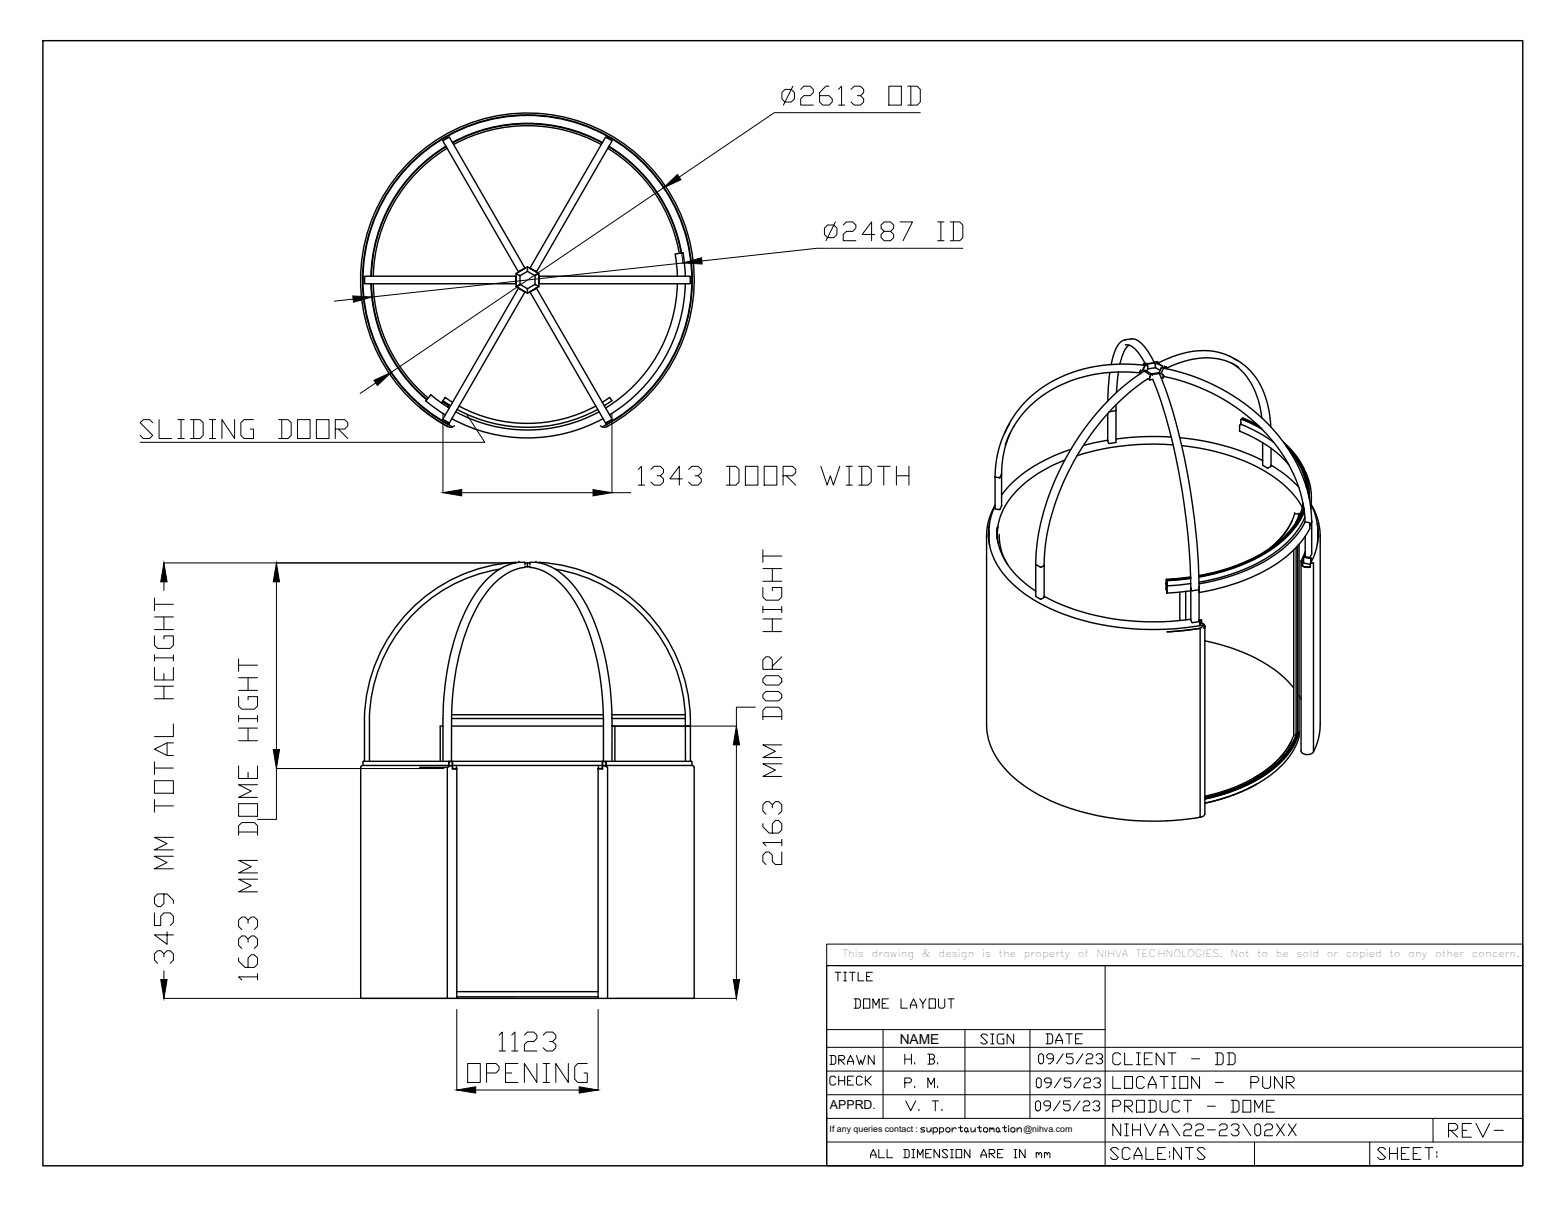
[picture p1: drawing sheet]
<svg xmlns="http://www.w3.org/2000/svg" width="279mm" height="216mm" viewBox="0 0 279 216" stroke-linecap="round" stroke-linejoin="round" font-family="sans-serif">
<!-- layer: 0 -->
<g fill="none" stroke="#000" stroke-width=".25">
<path d="M7.7 7.3h265v201.4h-265zM79.9 26.2a28 28 0 0 0-13.5 23.2M79.9 26.3a28 28 0 0 0-13.4 23.1M80.1 26.5a27.6 27.6 0 0 0-13.2 22.9M80.4 24.6l-1 .5M81 25.5a28 28 0 0 1 26.9 0M81.1 25.6a28 28 0 0 1 26.7 0M81.2 25.9a27.6 27.6 0 0 1 26.5 0M108.5 24.6l1.1 .5M108.8 26.5a27.6 27.6 0 0 1 12.9 18.8M109 26.3a28 28 0 0 1 13 19M109.1 26.2a28 28 0 0 1 13 19.1"/>
<path d="M65.3 49.5v1.2M66.4 50.8a28 28 0 0 0 10 20.8M66.5 50.8a28 28 0 0 0 10 20.7M66.9 50.8a27.6 27.6 0 0 0 9.8 20.4M92.4 50.7v.1M92.4 49.5h.1M92.4 49.4h-27l-.1 .2v1.1l.1 .1h27M92.4 49.6v1.1M92.4 50.8h.1M92.4 49.4h.1M92.5 49h-.1v2.3l.1-.1M92.5 51.2l-.1 .1 2.1 1.2v-.2"/>
<path d="M92.8 51.6l1.1 .6M92.9 51.6l-13.5 23.4v.1M92.9 51.6h.1M92.9 48.7h.1M92.9 48.6h.1M92.9 48.6l-.1 .1M93 49.3l.1 .1v1.5l-.6 .3M93 51l.1-.1 1.4 .8v.1M93.9 52.2h.1M93.9 48.1l-1 .5M94 48h.1M94 52.2h.1"/>
<path d="M94 52.2l-13.5 23.4-.1 .1M94 48l-13.5-23.4h-.1l-1 .5v.2l13.5 23.4M94.5 47.9v.7l-1.4 .8-.6-.4M94.5 47.9v-.1l-2.1 1.2h.1M94.5 47.9v-.1l2 1.2h-.1M94.5 48.5v.1l1.3 .8 .6-.4M94.5 51.8v.5M94.9 48h.1M94.9 48l13.5-23.4h.2l.9 .5 .1 .2-13.5 23.4M94.9 52.2v.1M95 48h.1M95 52.2h.1"/>
<path d="M95 52.2h-.1M95 48.1l1 .5M95.9 51l-.1-.1-1.3 .8v.1M95.9 51l.6 .3-2 1.2v-.2M95.9 49.3l-.1 .1v1.5l.1 .1M96 48.6l.1 .1M96 51.6l-1 .6M96 48.7h.1M96 51.6h.1M96.1 51.6l13.5 23.4-.1 .1-.9 .6-.2-.1-13.5-23.3M96.1 48.7h.1M96.1 51.6h.1"/>
<path d="M96.1 51.6h-.1M96.4 49h.1v2.3l-.1-.1M96.5 50.8h.1M96.5 49.5h.1M96.5 49.5v.1M96.5 49.6v-.2h27l.2 .2v1.1l-.2 .1h-27M96.5 50.7v.1M96.5 50.7h.1M96.5 49.6v1.1M121.3 50.8a26.9 26.9 0 0 1-12.8 22.2M122.3 45.2l.4 4.2M122.3 45.3l-1.4 .2 .4 3.9"/>
<path d="M122.7 50.8a28.3 28.3 0 0 1-13.5 23.5M123.7 49.5v1.2M75.2 72.9a29.9 29.9 0 0 1-1-44.7 29.9 29.9 0 0 1 44.5 4.5 29.9 29.9 0 0 1-9.9 43.6M80.4 76a29.5 29.5 0 0 1-8.7-44.6 29.5 29.5 0 0 1 45.5 0 29.5 29.5 0 0 1-8.6 44.6M80.9 74.9a28.3 28.3 0 0 0 27.1 0M81.6 73.7a26.9 26.9 0 0 0 25.7 0M81.9 73.3a26.4 26.4 0 0 0 25.2 0M82.2 72.7a25.7 25.7 0 0 0 24.5 0M107.5 76.2l.4 .2M107.9 76.4a29.5 29.5 0 0 0 9.5-44.9 29.5 29.5 0 0 0-45.9 0 29.5 29.5 0 0 0 9.5 44.9M108.4 75.8l.2 .2M108.8 76.3l-.9 .1"/>
<path d="M108.8 76.3h.1M109.2 71.2l-1.3 .8M109.2 71.2l.4 .6M109.6 75.1l-1.1 .6M109.6 71.7l-1.4 .9M180.8 75.8a18.1 18.1 0 0 0-2.6 9.6M180.9 77.6l-.3 .6a17.5 17.5 0 0 0-1.2 6.6M198.4 78.8l-4.4 1M198.4 79h.1M198.4 74v5M198.8 66.7l-.4 5.1M199.8 73.5h.1l-1.2 .2"/>
<path d="M199.9 72.5v6.7l-1.3 .2-.2-.4M200.3 66.6l-.3 3.7M201.4 60.9a3.4 3.4 0 0 0-1.9 2.6l-.5 1.8M201.5 60.8l1.1-.1a2.22 2.22 0 0 1 2.1 1 12.5 12.5 0 0 1 2.1 3.3M201.6 60.8h-.2M201.7 61.7a3.2 3.2 0 0 1 2.5 1.9l.9 1.5M201.7 61.7l-.1 .1M202.2 61.8l-.5 .5a6.7 6.7 0 0 0-1.1 2.9M204.2 66.7a25.2 25.2 0 0 0-18.7 5.1 17.6 17.6 0 0 0-5.5 7.9M204.2 66.6v.3M204.3 66.2l-.1 .4 .9-.3M204.7 66.2h.1"/>
<path d="M204.8 65.2l-.1 .2M204.9 65.1h-.1M204.9 65.1l.6 .4M205.1 65.4a26.1 26.1 0 0 0-19.9 5.1 18.8 18.8 0 0 0-5.3 7.1M205.1 65.5l-.4 .7M205.2 66.3l1 .6M205.4 65l-.5 .1M205.5 65.4l.1 .6M205.5 67.8l.4 .2M205.6 66h.1M205.6 66l-.2 .5M205.6 67.8a44.1 44.1 0 0 0-16.8 23 33.4 33.4 0 0 0-1.8 10.4v5.7"/>
<path d="M205.8 67.1l-.8-.6a43.1 43.1 0 0 0-15.7 18.7 39.6 39.6 0 0 0-3.8 15.8M206 68l.5-.1a103.9 103.9 0 0 1 6.5 30.4l.3 7M206.2 66.9l-.3 .6v.5M206.7 64.8l.5-.1 .3 .2M206.7 65l-1.2 .2M206.8 65l-.1-.1-1.1 .2-.1 .1M206.9 65.8h.1M206.9 65.8l-1.4 .2M206.9 65.8l.9 .5M206.9 65.4v.4M207.2 64.8l-.3 .6M207.3 65.1l1 .6"/>
<path d="M207.3 65.1h.1M207.3 65.1l.9 .5M207.6 66.7l.6 .4M207.7 66.9a107.4 107.4 0 0 1 6.8 31.4l.3 7.2M207.7 66.9l-1.2 .1-.1 .2M208 65.9l-.4 .8-1.4 .2M208.1 66.7l.3-.8a34.2 34.2 0 0 1 24 17.4 22.8 22.8 0 0 1 2.5 10.1M208.2 67l.1 .6-.3 .1M208.4 67.4a33.2 33.2 0 0 1 22.8 16.5 22 22 0 0 1 2.5 9.6M208.5 67.3l-.2 .3M208.6 65.5l.3 .3M209 65.8l-.2-.1-.9 .2"/>
<path d="M209 65.8v.2M209.8 78.2a50.2 50.2 0 0 0-9.9 .4M210.1 79.6a46.3 46.3 0 0 0-17.2 2M211.3 78.4a41.8 41.8 0 0 1 14.8 4M211.6 79.8a34.3 34.3 0 0 1 17.9 6.6l1.2 1.1a13.8 13.8 0 0 1 2.6 3.3M220.8 65.1a12.2 12.2 0 0 1 5.1 8.9l.1 .8M221 64.2a11.8 11.8 0 0 1 6.1 8.5l.5 3.7M221.7 64.6a11.8 11.8 0 0 0-10.9-1l-3.5 1.4M221.9 65.7a11 11 0 0 0-9.7-1l-3.2 1.2M222 76.2v1M222 77.2a22.1 22.1 0 0 1 8.8 6M222.3 75.9h.1"/>
<path d="M222.3 75.9l-.3 .3M222.5 75l3.3 1.6M222.6 74.8h.1M222.6 74.8l-.1 .1 3 1.4M222.6 75.1h.1M222.6 74.8l2.6 1.2M225.6 76.4l-3.1-1.4 3.1 1.4M226 76.8l-3.6-1.8-.2 .2v.7a27.2 27.2 0 0 1 5.9 3.3M226.1 79.2l.1 4.1M229.9 79.2a12.8 12.8 0 0 1 4.5 7.6M230.3 79.7a11.4 11.4 0 0 1 4 8.6M230.3 79.8a11.4 11.4 0 0 1 4 8.2"/>
<path d="M230.4 79.9a11.4 11.4 0 0 1 3.9 8.3M176.7 95.9v33.9a12.7 12.7 0 0 0 4.9 9.4 34.2 34.2 0 0 0 17.4 7.2 50.1 50.1 0 0 0 15.9-.1v-33.8M177.1 94.9l-.1 1M177.1 95.2l.1 1.6M177.1 96.9l.1 .7M177.2 93.8a11.5 11.5 0 0 0 3.7 10.3 30.5 30.5 0 0 0 15 7.4 50.2 50.2 0 0 0 19.8 .4v.5M178.2 90.4a11 11 0 0 0-1.5 5.8M178.2 90.6a10.4 10.4 0 0 0-1.1 5.3M178.5 94.5a11.4 11.4 0 0 0 4.2 9.1l2.8 2.2M178.6 95.7v.8M178.7 94.3l-.1 1.4M179 95.7a9.8 9.8 0 0 0 1.5 5.4"/>
<path d="M179.4 84.8v5.8l-.4 .6-.8-.1v-5.7M179.4 84.8l-.3 .7-.9-.1M190.7 82.4a20.7 20.7 0 0 0-10.8 8.5 9.7 9.7 0 0 0-1.2 6.2M191.8 80.4a24.7 24.7 0 0 0-12.4 8.2M226.2 83.3l.8 .5 .6-.3M227.6 83.4v.1M227.6 83.3a20.9 20.9 0 0 1 5 3.9M227.6 80.3v3.2M230.6 80.1a11.4 11.4 0 0 1 3.7 8M230.9 80.7a11.2 11.2 0 0 1 3.1 6.6M231.4 93.3a13.2 13.2 0 0 1-4 4.8M231.9 81.8a10.9 10.9 0 0 1 2.1 5.6"/>
<path d="M231.9 92a12.7 12.7 0 0 1-4.5 6.2M231.9 92h.8l-.6 1.6M231.9 92h.1M232.1 98v33.7h-.4v-33.3M232.2 93.3l-.1 .3M232.2 82.4l1.1 1.6 .7 2M232.4 97.7v34h.1l.2-.5M232.7 92.1h.1M232.7 92.1v.5M232.7 97.4v33.8M233.4 90.1l-.2 1.1-.5 1.2M233.5 90.6a14.8 14.8 0 0 1-7 8.1 33.2 33.2 0 0 1-11.8 4.3"/>
<path d="M233.5 99.8l1.2 .1M233.5 91a15.8 15.8 0 0 1-7.7 8.3 35.6 35.6 0 0 1-11.1 3.8 29 29 0 0 0 15.9-7.4 12.6 12.6 0 0 0 2.9-4.7M233.5 99.8l1.2 .2M233.6 91.1a16.6 16.6 0 0 1-8.6 8.7 36.1 36.1 0 0 1-10.3 3.4M233.6 91.1a16.2 16.2 0 0 1-8.1 8.5 36 36 0 0 1-10.8 3.7M233.6 91.2l-.6 1.5-.9 1.5M233.6 99.7h-.2l.1 1.1M233.6 99.7l1.2 .3M233.6 91.5a17 17 0 0 1-8.4 8.3 36.3 36.3 0 0 1-10.5 3.5M233.6 91.5l-.8 1.6-.7 1.2M233.7 92.6a17 17 0 0 1-8.1 8 35.5 35.5 0 0 1-10.9 3.6M233.7 93.5a19.3 19.3 0 0 1-9.7 8.2 38.4 38.4 0 0 1-9.2 2.8"/>
<path d="M233.7 93.5l.9 .1a2.14 2.14 0 0 1-.6 2 22.6 22.6 0 0 1-11 8.2 40.8 40.8 0 0 1-8.2 2.3M233.8 98.7l-.8 1.7 .2 .2M233.8 99.1l-.3 .6M233.8 84.5a10 10 0 0 1 1 5.2M234.4 86.8v2.2M234.5 88.1v1.1M234.6 94v.1M234.7 99.9l.1 .8M234.7 99.9l.1 .1v.7M234.8 90.3a10.8 10.8 0 0 1 1.6 5.9M234.8 90.4a10.6 10.6 0 0 1 1.2 5.6M234.9 89.8l-.1 1.3"/>
<path d="M234.9 88.9v1M234.9 93.4v5.7l-.4 .7-.7-.1v-3.7M234.9 93.4l-.3 .7M234.9 93.4h.1M235.9 93.7a10.3 10.3 0 0 1-1.2 7.2l.5-.1M236 94.9l.1 1M236 95.2l-.1 2.3M236.5 95.9v33.9a10.9 10.9 0 0 1-1.3 4.8v-33.8M89.5 101.9a27.8 27.8 0 0 0-23.3 26.7M92.4 100.7a28.7 28.7 0 0 0-27.1 27.9v7.7M92.4 100.7v.1M92.9 100.7a11.1 11.1 0 0 0-7.5 5.2 38.6 38.6 0 0 0-5.9 18.7l-.2 4v7.7"/>
<path d="M92.9 100.7l1-.1 .1 .2M92.9 100.7h.1M94 100.8h.5v.5M94 100.8v.3M94 101.5a10.5 10.5 0 0 0-7.2 5.1 36.4 36.4 0 0 0-5.6 16.9l-.3 5.1M94 101.4v.1M94.5 101.3v.2h-.5M94.5 100.9v-.1h.4v.3M94.5 101.3v.2h.4M94.9 101.5a10.2 10.2 0 0 1 6.7 4.4 32.1 32.1 0 0 1 5.6 13.8l.7 5.1 .2 3.8M94.9 101.4v.1M96 100.7a11.1 11.1 0 0 1 7.5 5.2 38.6 38.6 0 0 1 5.9 18.7l.2 4"/>
<path d="M96 100.7l-1-.1-.1 .2M96 100.7h.1M96.5 100.8a28.5 28.5 0 0 1 27.1 27.8M99.4 101.9a27.8 27.8 0 0 1 23.4 26.7M185.5 101l.8 .5M185.5 101v5.7M185.5 101v.1M185.5 106.7v.1M185.5 106.8l.9 .5 .6-.3M186.3 101.5h.2M187 101.3l-.5 .2M187 101.2v.1"/>
<path d="M187 106.9v.1M187 106.7a43.2 43.2 0 0 0 26.3 4.1M208.9 105.3l.1 .8M208.9 105.3v.2M208.9 104.4v.9M208.9 104.3h.1M208.9 104.4v.1M208.9 104.4l.1 .8M208.9 104.4h.1M208.9 104.4l.1 .7M208.9 105.5l.1 .7M208.9 103.7v.1"/>
<path d="M208.9 104.5h.1M208.9 103.7v.8M208.9 103.8v.1M208.9 103.8l4.4-.4-4.4 .5M208.9 104.6l.1 .1M208.9 104.6h.1M208.9 104.4l.1 .2M208.9 104.7h.1M209 104.1h.1M209 104h.1M209 104.8h.1M209 104.7h.1"/>
<path d="M209 104.5v.1M209 103.9v1M209 104.6h.1M209 104.8v.1M209 104.1v.1M209 104.3v.3M209 105v.2M209 105.2v1M211.3 106v5.1M212.4 105.9v5.1M213.2 103.3l-4.3 .4M213.3 103.5l-4.3 .4v.2"/>
<path d="M213.3 103.4l-4.4 .4M213.3 103.5l-4.4 .4M213.3 104.5l-4.3 .4M213.3 105.8l-4.3 .4M213.3 105.3v5.7l.2 .5 1.3-.2v-5.8M213.3 105.3l.2 .4 1.3-.2M213.3 105.3h.1M214.8 105v1.1M214.8 105v1M214.8 105.5l-.1 .1M214.8 110.9l.2 .5v.6M214.8 111.1l.1 .2"/>
<path d="M214.8 111h.4M214.9 111.3v.7M215 112.5h-.1M215.2 111.5a.54 .54 0 0 1 .5 .3 .54 .54 0 0 1 0 .6M215.2 111.5l-.2 .1M215.2 111l-.4 .1M215.2 111v.5M215.7 111.9l-.2 .1a1.62 1.62 0 0 1-1.5 .6l-5 .5 5.9-.6M215.8 112.2l-.1 .2M215.8 114.7a29.7 29.7 0 0 1 14.6 7l1.3 1.5M215.8 112.1v33.6a.8 .8 0 0 1-.9 .6M233 100.5v33.9a1.36 1.36 0 0 0 2.2 .2"/>
<path d="M233.2 100.6v.6a1.59 1.59 0 0 0 1.5 .3v-.6M233.5 100.6l-.3 .6a1.59 1.59 0 0 0 1.5 .3 1.59 1.59 0 0 1-1.5-.3zM233.5 100.1l-.3 .5M233.5 100.8l1.2 .2M235.2 100.8h.1M65.1 136.3l-.1 .1v.6M65.1 136.3h15.3M66.2 128.6v7.7M75.2 137.4h4.9M79.3 130h-.5v6.3M80.4 136.3v.7v-.6h.6v.6M80.4 136.3h.6v1.3"/>
<path d="M80.9 128.6v7.7M80.9 130h27.2M80.9 128.6h27.2M80.9 128h27.2M81 136.3h27M81 137h-16.1l-.3 .4v41.3h15.5M81 137l-.9 .4v41.3M81 137.5v.1M81 137h26.9M81.8 137v.6M81.8 137.6h-.8h.8v41.1M107.2 137v.6"/>
<path d="M107.9 137.6h-.8v41.1M108 136.3h.5l.1 .7M108 136.3l-.1 1.3M108.1 128.6v7.7M108.5 136.3h15.3M108.5 137v-.6h-.6v1.2h-.8M109.6 128.6h.1M109.6 130h14.1M109.6 128.6h13.1l.1 7.7M109.6 128h13.1M109.6 128.6v7.7M110.1 130v6.3"/>
<path d="M123.6 128h.1M123.7 128.6v7.7M123.8 136.3l.1 .1M123.9 136.4v.6M124.3 137.4l-.3-.4h-16.1l.9 .4v41.3M124.3 137.4v41.3h-44.2M231.3 132.7a17.7 17.7 0 0 1-9.3 7.8 33.3 33.3 0 0 1-6.2 2M231.7 131.6a15 15 0 0 1-7.2 7.7M231.9 133.1a18.6 18.6 0 0 1-9.5 7.9 32.5 32.5 0 0 1-6.6 2M232.1 132.5a17.9 17.9 0 0 1-9.4 8.3 34.4 34.4 0 0 1-6.9 2.2M232.1 131.7a15.9 15.9 0 0 1-7.9 8.1 32.6 32.6 0 0 1-8.4 3 27.3 27.3 0 0 0 13.5-6.7l1.4-1.6 1.1-2M232.1 131.6l.1-.2a14.9 14.9 0 0 1-7.3 8.1 32.1 32.1 0 0 1-9.1 3.3 32.7 32.7 0 0 0 8.9-3.2"/>
<path d="M232.2 131.4h.1M232.2 131.4l-.1 .2M232.2 131.4h.2M232.2 131.4a10.9 10.9 0 0 1-2.3 4.4M232.3 131.6h.1M232.4 131.7a15.5 15.5 0 0 1-7.5 7.9M232.5 131.7a15.4 15.4 0 0 1-7.7 8.1 33.1 33.1 0 0 1-9 3.2M232.5 131.7h.1M232.6 131.4l.1-.2a6.4 6.4 0 0 1-1.2 3.3 20.4 20.4 0 0 1-10.7 7.8l-2.4 .8-2.6 .7a33.7 33.7 0 0 0 9.2-3.4M232.7 124.5l.3 .7M232.7 131.2h.1M81.8 178.5h25.3"/>
<path d="M81.8 177.5h25.3"/>
</g>
<g fill="none" stroke="#000" stroke-width=".18">
<path d="M140.6 16h1.1l.6 .6v1.1l-.6 .6h-1.1l-.6-.6v-1.1zM142 15.4l-1.7 3.4M143.4 16l.6-.6h1.1l.6 .6v.6l-.6 .5h-1.1l-.6 .6v1.1h2.3M148.5 15.4h-.6l-1.1 1.2v1.7l.6 .5h1.1l.6-.5v-.6l-.6-.6h-1.7M150.2 16l.5-.6v3.4M150.2 18.8h1.1M152.4 16l.6-.6h1.1l.6 .6v.6l-.6 .5h-.5M154.1 17.1l.6 .6v.6l-.6 .5h-1.1l-.6-.5M159.2 15.4h2.2v3.4h-2.2zM162.6 15.4h1.7l.5 .6v2.3l-.5 .5h-1.7M163.1 15.4v3.4M118.9 33.6l-48.8 33.1"/>
<path d="M149.6 39.7l-1.7 3.4M161.2 39.7h2.2l-1.7 3.4M164.8 20.2h-26.1l-17.1 11.5M167.9 39.7h1.2M168.5 39.7v3.4M170.2 39.7h1.7l.5 .6v2.2l-.5 .6h-1.7M170.8 39.7v3.4M63.2 53.6l-3.3 .3M122.1 45.3l.2 1.8M122.3 47.1l-55.7 6.1M148.2 40.3h1.2l.5 .6v1.1l-.5 .5h-1.2l-.5-.5v-1.1zM151 40.3l.6-.6h1.1l.6 .6v.6l-.6 .5h-1.1l-.6 .6v1.1h2.3"/>
<path d="M156.7 42h-2.3l1.7-2.3v3.4M158.4 41.4l-.6-.5v-.6l.6-.6h1.1l.6 .6v.6l-.6 .5h-1.1l-.6 .6v.5l.6 .6h1.1l.6-.6v-.5l-.6-.6M167.9 43.1h1.2M172.4 44.5h-26.1l-20.6 2.2M67.3 68.6l-2.8 1.8M79.3 74v14.2M83.6 74.2l3.2 5h-61.7M109.6 74v14.2h3.4M82.7 88.2h23.5M114.3 84l.6-.5v3.3M114.3 86.8h1.2M116.6 84l.6-.5h1.1l.5 .5v.6l-.5 .6h-.6"/>
<path d="M118.3 85.2l.5 .5v.6l-.5 .5h-1.1l-.6-.5M122.2 85.7h-2.2l1.7-2.2v3.3M123.3 84l.6-.5h1.1l.6 .5v.6l-.6 .6h-.5M125 85.2l.6 .5v.6l-.6 .5h-1.1l-.6-.5M130.1 83.5h1.7l.6 .5v2.3l-.6 .5h-1.7M130.7 83.5v3.3M133.5 83.5h2.2v3.3h-2.2zM136.6 98.4v2.3M136.6 99.5h3.4M136.9 83.5h2.2v3.3h-2.2zM140.3 85.2h1.6l.6-.6v-.6l-.6-.5h-1.6v3.3M140.8 85.2l1.7 1.6"/>
<path d="M147 83.5l1.1 3.3 .6-1.6 .6 1.6 1.1-3.3M151.5 86.8h1.2M151.5 83.5h1.2M152.1 83.5v3.3M153.8 83.5h1.7l.5 .5v2.3l-.5 .5h-1.7M154.3 83.5v3.3M157.2 83.5h2.2M158.3 83.5v3.3M160.5 83.5v3.3M160.5 85.2h2.3M162.8 83.5v3.3M27.7 119.5v2.2h3.4v-2.2"/>
<path d="M27.7 113.8v1.7l.5 .6h2.3l.6-.6v-1.7h-1.7v.6M27.7 107.1v2.2M27.7 117.2v1.1M27.7 117.8h3.4M27.7 112.7h3.4M27.7 110.4h3.4M27.7 108.2h3.4M29.3 100.8h62.9M29.4 104.2v1.5M29.4 110.4v2.3M31.1 117.2v1.1M42.7 117.9v2.3"/>
<path d="M42.7 119.1h3.4M49.5 104.2v30M136.6 105.2v1.7l.6 .5h2.2l.6-.5v-1.7h-1.7v.5M136.6 113.1h3.4M136.6 110.8h3.4M136.6 108.6v1.1M136.6 109.1h3.4M136.6 104.1h3.4M136.6 101.8h3.4M138.3 119.8v-1.7l-.5-.5h-.6l-.6 .5v1.7h3.4M138.3 101.8v2.3M138.3 110.8v2.3"/>
<path d="M140 108.6v1.1M140 117.6l-1.7 1.7M27.7 139.8h3.4v2.2h-3.4zM27.7 136.4v2.2M27.7 137.5h3.4M27.7 125.1h3.4M27.7 122.9h3.4M29.4 120.6v1.1M29.4 122.9v2.2M29.9 133v2.3M31.1 133h-1.2l-2.2 1.1 2.2 1.2h1.2M31.1 129.6v2.3h-3.4"/>
<path d="M42.7 137.1v2.3h3.4v-2.3M42.7 124.7v1.7l.6 .6h2.3l.5-.6v-1.7h-1.7v.6M42.7 132.6h3.4M42.7 130.3h3.4M42.7 128.1v1.1M42.7 128.7h3.4M42.7 123.6h3.4M42.7 121.3h3.4M44.4 121.3v2.3M44.4 130.3v2.3M44.4 138.2v1.2M46.1 128.1v1.1"/>
<path d="M49.5 137.6h30M49.5 137.6v9.1h-3.4M131.9 133.4v42M135.3 126.6h-3.4v3.4h-21.6M136.6 128.8v-1.6l.6-.6h2.2l.6 .6v1.6M136.6 124.3l.6-.5h2.2l.6 .5v.6l-.6 .6h-2.2l-.6-.6zM136.6 121.5l.6-.5h2.2l.6 .5v.6l-.6 .5h-2.2l-.6-.5zM136.6 128.3h3.4M140 136.7h-3.4l2.3 1.2-2.3 1.1h3.4M140 133.4h-3.4l2.3 1.1-2.3 1.1h3.4M27.7 143.1v2.3M27.7 144.3h3.4"/>
<path d="M31.1 153.3h-3.4l2.2 1.1-2.2 1.1h3.4M31.1 149.9h-3.4l2.2 1.1-2.2 1.1h3.4M42.7 149.5v-1.7l.6-.5h2.3l.5 .5v1.7M42.7 143.9h3.4v2.2h-3.4zM42.7 148.9h3.4M46.1 157.4h-3.4l2.3 1.1-2.3 1.2h3.4M46.1 154h-3.4l2.3 1.2-2.3 1.1h3.4M46.1 140.5h-3.4l2.3 1.1-2.3 1.1h3.4M136.6 147.4v.6l1.2 1.1h1.6l.6-.5v-1.2l-.6-.5h-.5l-.6 .5v1.7M138.3 144.6v-.5l-.5-.6h-.6l-.6 .6v1.1l.6 .6M138.3 144.1l.6-.6h.5l.6 .6v1.1l-.6 .6M140 152.5v2.3h-1.1l-.6-.6v-1.1l-.5-.6h-.6l-.6 .6v1.1l.6 .6"/>
<path d="M140 150.8h-3.4l.6 .6M140 150.3v1.1M27.7 163.4v2.3h1.1v-1.7l.6-.6h1.1l.6 .6v1.1l-.6 .6M29.3 178.7h62.9M29.4 171.3v-.5l-.6-.6h-.6l-.5 .6v1.1l.5 .5M29.4 170.8l.5-.6h.6l.6 .6v1.1l-.6 .5M29.4 160v1.7l-.6 .6h-.6l-.5-.6v-1.1l.5-.6h1.7l1.2 1.2v.5M29.4 173.8v1.6M29.9 166.8v2.3l-2.2-1.7h3.4M42.7 171.5v.6l1.2 1.1h1.7l.5-.6v-1.1l-.5-.6h-.6l-.6 .6v1.7M44.4 168.7v-.6l-.5-.5h-.6l-.6 .5v1.1l.6 .6M44.4 168.1l.6-.5h.6l.5 .5v1.1l-.5 .6"/>
<path d="M44.4 165.3v-.6l-.5-.5h-.6l-.6 .5v1.2l.6 .5M44.4 164.7l.6-.5h.6l.5 .5v1.2l-.5 .5M46.1 174.9h-3.4l.6 .5M46.1 174.3v1.1M110.3 178.7h21.6M148.1 169h124.6v3.9h-124.6zM148.1 172.9h124.6v35.8h-124.6zM148.1 172.9v35.8M150.2 172.9h122.5M197.9 172.9v35.8M81.8 180.7v14.5M83.8 190.4h2.2v3.4h-2.2z"/>
<path d="M85.2 195.1h18.5M87.1 192.1h1.7l.6-.6v-.5l-.6-.6h-1.7v3.4M89.4 185.3l.6-.5v3.4M89.4 188.2h1.1M90.5 192.1h1.2M91.7 185.3l.5-.5v3.4M91.7 188.2h1.1M92.8 190.4h-2.3v3.4h2.3M93.9 185.3l.6-.5h1.1l.6 .5v.6l-.6 .6h-1.1l-.6 .5v1.2h2.3M96.2 190.4v3.4l-2.3-3.4v3.4M97.3 185.3l.6-.5h1.1l.5 .5v.6l-.5 .6h-.6M97.3 193.8h1.1"/>
<path d="M97.3 190.4h1.1M97.9 190.4v3.4M99 186.5l.5 .5v.6l-.5 .6h-1.1l-.6-.6M101.8 190.4v3.4l-2.3-3.4v3.4M105.2 190.4h-1.7l-.6 .6v2.2l.6 .6h1.7v-1.7h-.6M107.1 180.7v14.5M148.1 196h124.6M148.1 191.7h124.6M148.1 187.5h124.6M148.1 184.3h49.8M158.2 184.3v15.9M162.1 188.7v1.8"/>
<path d="M162.1 189.6h1.1M163.2 188.7v1.8M163.8 190.2v.3M166.2 188.7h.9l.3 .3v.3l-.3 .3M166.5 189.6h.6l.3 .3v.3l-.3 .3h-.9M166.5 188.7v1.8M167.9 190.2v.3M172.8 184.3v15.9M184.5 184.3v15.9M148.1 200.2h124.6v4.2h-124.6M155.9 207.3v-.5l.5-1 .5 1v.5M155.9 206.8h1"/>
<path d="M157.4 205.8v1.5h1M157.5 208.7h115.2M158.9 205.8v1.5h1M161.8 205.8h.8l.2 .2v1l-.2 .3h-.8M162.1 205.8v1.5M163.3 205.8h.5M163.3 207.3h.5M163.6 205.8v1.5M164.3 207.3v-1.5l.5 1 .5-1v1.5M165.6 201.9h-.5l-.2 .2 .7 .4-.2 .1h-.5M165.8 206.5h.5M166 201.9v.6l.2 .1h.2l.4-.3"/>
<path d="M166.8 201.9v.7M166.8 205.8h-1v1.5h1M167.1 202.1l.2-.2h.4l.2 .2v.4l-.2 .1h-.6M167.1 201.9v1.1M168.3 202.1l.1-.2h.4l.2 .2v.4l-.2 .1h-.5M168.3 201.9v1.1M168.3 205.8v1.5l-1-1.5v1.5M169.4 202.1l.2-.2h.3l.2 .2v.4l-.2 .1h-.3l-.2-.1zM169.8 206l-.3-.2h-.5l-.2 .2 1 1-.3 .3h-.5l-.2-.3M170.2 205.8h.6M170.2 207.3h.6M170.5 205.8v1.5"/>
<path d="M170.5 201.9v.7M171.2 205.8h1v1.5h-1zM171.3 202.1l-.4-.2-.4 .4M171.6 201.9h.8M172 201.5v1l.2 .1 .2-.1M172.8 202.1l.2-.2 .3 .2v.4l-.2 .1-.3-.1zM173.3 202.5l.2 .1M173.7 205.8v1.5l-1-1.5v1.5M173.9 201.9v.6l.2 .1h.2l.3-.3M174.6 201.9v.7M175 201.9h.8M175.4 201.5v1l.2 .1 .2-.1"/>
<path d="M175.7 207.3v-.5l.5-1 .5 1v.5M175.7 206.8h1M176.1 202.1l.2-.2h.4l.2 .2v.4l-.2 .1h-.4l-.2-.1zM177.2 206.5h.7l.3-.2v-.3l-.3-.2h-.7v1.5M177.3 202.1l.2-.2 .2 .4M177.3 201.9v.7M177.4 206.5l.8 .8M177.7 202.1l.1-.2 .2 .2v.5M178.4 202.1l.2-.2 .4 .2v.4l-.2 .1-.4-.1zM178.7 206.5h.5M179 202.5l.2 .1M179.5 201.9h.8"/>
<path d="M179.6 205.8h-.9v1.5h.9M179.9 201.5v1l.2 .1 .2-.1M180.7 201.5v.2M180.7 201.9v.7M181 202.1l.2-.2h.4l.2 .2v.4l-.2 .1h-.4l-.2-.1zM181.6 205.8h.5M181.6 207.3h.5M181.9 205.8v1.5M182.2 202.3l.3-.4h.2l.2 .2v.5M182.2 201.9v.7M183.6 205.8v1.5l-1-1.5v1.5M185.6 206.5l.2-.2 .3 .2v.3"/>
<path d="M185.6 206.3v1M186.1 206.5l.2-.2 .3 .2v.8M187.1 206.5l.2-.2 .3 .2v.3M187.1 206.3v1M187.6 206.5l.2-.2 .2 .2v.8M224.7 204.4v4.3"/>
</g>
<g fill="#000" stroke="#000" stroke-width=".18">
<path d="M118.9 33.6l2.4-2.4 .7 1zM63.2 53l3.4 .2-3.3 .9zM122.3 47.1l3.3-1 .2 1.2zM67 68.1l3.1-1.4-2.5 2.3zM79.3 88.2l3.4-.6v1.2zM106.2 87.7l3.4 .5-3.4 .6zM29.4 100.8l.5 3.4h-1.1zM49.5 100.8l.6 3.4h-1.2zM48.9 134.2h1.2l-.6 3.4zM131.9 130l.6 3.4h-1.2zM28.8 175.4h1.1l-.5 3.3zM131.3 175.4h1.2l-.6 3.3z"/>
<path d="M81.8 195.1l3.4-.5v1.1zM103.7 194.6l3.4 .5-3.4 .6z"/>
</g>
<text font-size="8.8" x="24.3" y="80.4">SLIDING DOOR</text>
<text font-size="5.7" x="258.6" y="205">REV-</text>
<g font-size="5.3">
<text x="198.3" y="191.9">CLIENT - DD</text>
<text x="198.3" y="196.1">LOCATION - PUNR</text>
<text x="198.3" y="200.4">PRODUCT - DOME</text>
<text x="197.9" y="208.8">SCALE:</text>
<text x="198.3" y="204.6">NIHVA\22-23\02XX</text>
<text x="209.2" y="208.8">NTS</text>
<text x="245.9" y="208.8">SHEET:</text>
</g>
<g font-size="4.9">
<text x="152" y="181.7">DOME LAYOUT</text>
<text x="147.8" y="191.9">DRAWN</text>
<text x="174.6" y="188">SIGN</text>
<text x="185.2" y="191.6">09/5/23</text>
<text x="186.6" y="188">DATE</text>
<text x="161.2" y="200">V. T.</text>
<text x="184.5" y="200">09/5/23</text>
</g>
<g font-size="4.4">
<text x="148.5" y="176.7">TITLE</text>
<text x="147.8" y="195.4">CHECK</text>
<text x="161.2" y="195.8">P. M.</text>
<text x="184.9" y="195.8">09/5/23</text>
</g>
<text font-size="2.5" x="161.1" y="186.9">NAME</text>
<text font-size="2.2" x="148.6" y="198.5">APPRD.</text>
<g font-size="1.8">
<text x="150.9" y="171.4">This</text>
<text x="156.1" y="171.4">drawing</text>
<text x="165.1" y="171.4">&amp;</text>
<text x="168.1" y="171.4">design</text>
<text x="175.9" y="171.4">is</text>
<text x="178.9" y="171.4">the</text>
<text x="183.4" y="171.4">property</text>
<text x="193" y="171.4">of</text>
<text x="196.4" y="171.4">NIHVA</text>
<text x="203.4" y="171.4">TECHNOLOGIES.</text>
<text x="220.4" y="171.4">Not</text>
<text x="225.1" y="171.4">to</text>
<text x="228.5" y="171.4">be</text>
<text x="232.2" y="171.4">sold</text>
<text x="237.6" y="171.4">or</text>
<text x="241" y="171.4">copied</text>
<text x="248.9" y="171.4">to</text>
<text x="252.2" y="171.4">any</text>
<text x="257" y="171.4">other</text>
<text x="263.6" y="171.4">concern.</text>
</g>
<g font-size="1.6">
<text x="148.6" y="202.6">If any queries contact :</text>
<text x="183.3" y="202.6">@nihva.com</text>
</g>
</svg>
